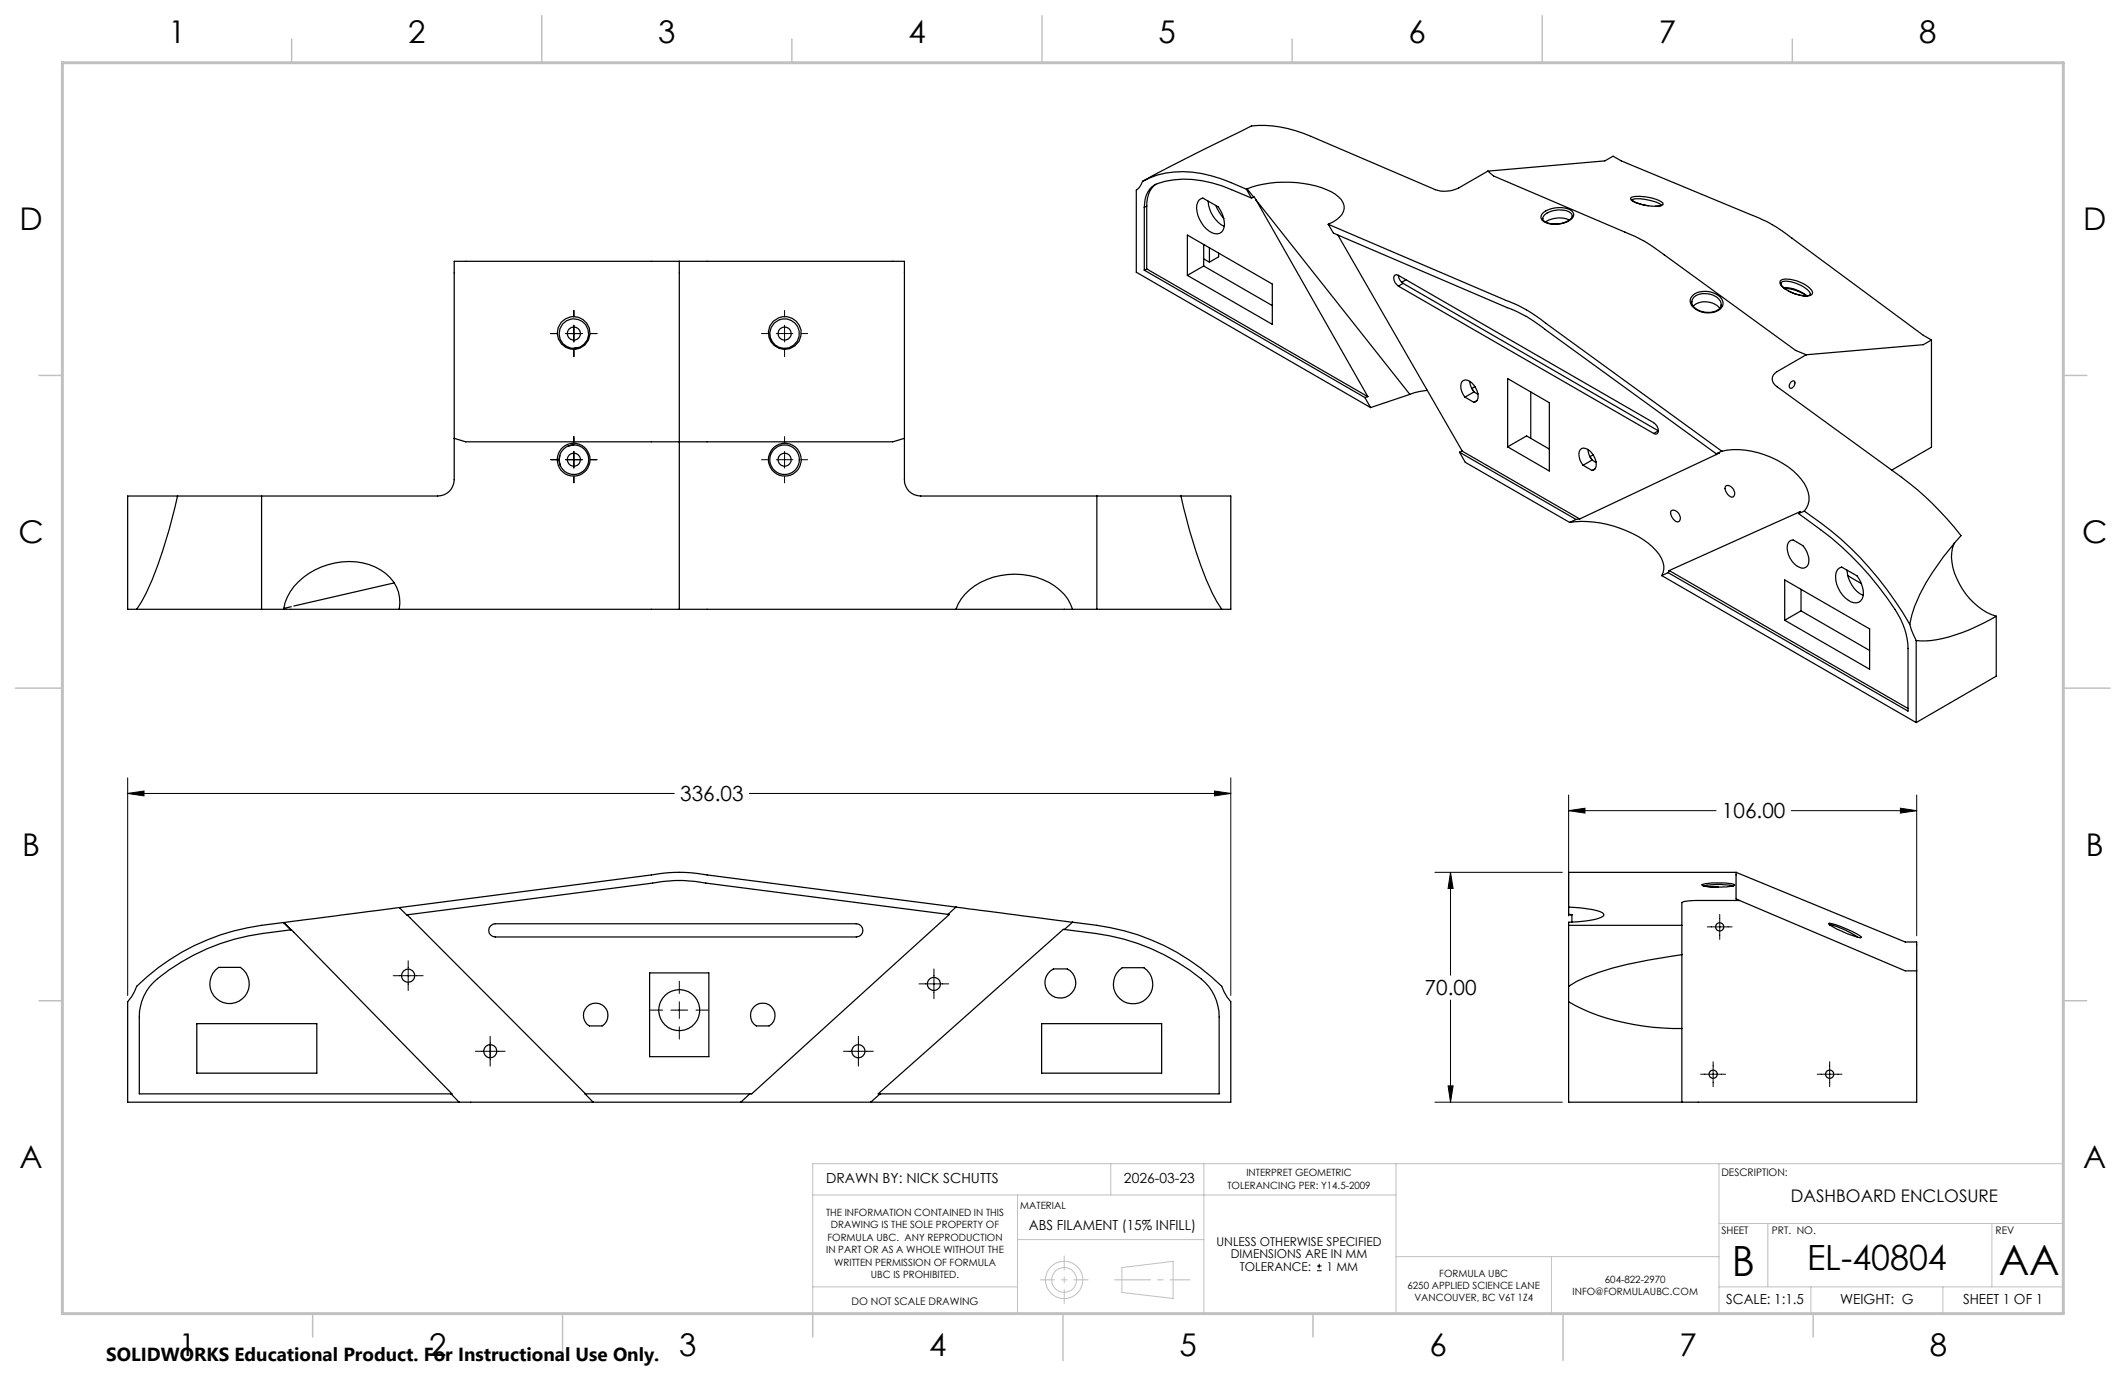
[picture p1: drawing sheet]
<svg xmlns="http://www.w3.org/2000/svg" width="432mm" height="279mm" viewBox="0 0 432 279" stroke-linecap="round" stroke-linejoin="round" font-family="sans-serif">
<g fill="none" stroke="#000" stroke-width=".25">
<path d="M232.1 36.8a18.4 18.4 0 0 1 13.9-1.1l2 .6 5.2 2.1M232.1 36.8l-.8 1.4-.5 .4v16.7l47.6 27.5M234.7 37.4a4.8 4.8 0 0 0-1.8 4.4M253.2 38.4l1 1.8M253.3 38.3a23.1 23.1 0 0 1 17.1 .6 3.9 3.9 0 0 1 2.6 3.4 4.6 4.6 0 0 1-3.2 3.2M253.3 38.3l-.1 .1M253.3 38.3l1.3 1.7M302.2 34.7l1.2 1 27.6 11.9a27.3 27.3 0 0 1 7 4.2l26.7 19.4 2.2 .8M302.2 34.7l-5.9 3.5a6.4 6.4 0 0 1-4.8 .3l-25.2-10.8a24.1 24.1 0 0 0-12.1-2.1l-15.6 7.7-6.5 3.5M302.2 34.7l23.8-2 1.6-1 1.7 1 26.7 11a28.8 28.8 0 0 1 8 4.7l26.6 19.7 1.7 .9M138 53.1h45.7v44.3a3.3 3.3 0 0 0 3.3 3.3h35.8M138 53.1h-45.7v44.3a3.3 3.3 0 0 1-3.4 3.3h-35.8"/>
<path d="M138 53.1v70.6M232.4 42.1v12.8M232.4 54.9l44.8 25.8M232.9 54.6l44.9 25.9M232.9 41.8v12.8M232.9 54.6l-.5 .3M232.9 41.8l-.5 .3M241.2 47.7l17.2 10v8.2l-17.2-10zM243.5 40.7l.8-.5 3.1 1.8a5.1 5.1 0 0 1 1 4.7 1.82 1.82 0 0 1-2.8 .2 6.2 6.2 0 0 1-2.5-5.2zM244.5 52.6l1.1 .6M244.5 54l-3.3 1.9M244.5 54l13.9 8.1"/>
<path d="M244.5 49.6v4.4M245.4 40.9a6.1 6.1 0 0 0 3.3 5.1M245.6 50.3v2.9M246.9 41.7l.8 1.5 .9 1.2M247.5 51.4v.7l-1.9 1.1M254.2 40.2a37.7 37.7 0 0 0-10.1-3.5 16.9 16.9 0 0 0-9.6 .9 5 5 0 0 0-2.1 4.5M254.6 40h.1l.4 .6M254.6 40l-.4 .2M255.1 40.6l31.2 39.5M255.1 40.6l22.7 39.9M269.8 45.5l36.2 15.5a27.5 27.5 0 0 1 8 4.7l35.7 25.9M269.8 45.5l1 1.8 35.3 15.2a25.1 25.1 0 0 1 7.7 4.4l34.8 25.2"/>
<path d="M271.7 47.7l25.3 43.9M284 55.9l-.3-.1h-.3a1.59 1.59 0 0 0 .6 2.3M284 55.9l51.9 29.9a1.59 1.59 0 0 1 .6 2.3l-.3 .1-.3-.2M284 55.9a2.11 2.11 0 0 0 1 1.6M284 58.1l51.9 29.9M285 57.5l51.8 30-.9 .5M285 57.5l-1 .6M285.6 56.8l-.9 .5M313.3 43.4a5.3 5.3 0 0 1 6-.5 1.19 1.19 0 0 1-.6 1.9 5.3 5.3 0 0 1-5.4 0 .98 .98 0 0 1 0-1.4zM318.7 44.7a4.9 4.9 0 0 0-4.8 .4M319.3 43.9a2 2 0 0 1-1.7 1.3 4.3 4.3 0 0 1-4.2-.5l-.1-.3a1.49 1.49 0 0 1 1.3-1.3 4.8 4.8 0 0 1 4.5 .2l.2 .6M331.4 40a8.6 8.6 0 0 1 6.3 1.2l.1 .3a4.7 4.7 0 0 1-3.4 .2l-2.7-.8-.4-.3-.1-.3z"/>
<path d="M331.4 40.6a3.5 3.5 0 0 1 2.8-.1l1.9 .5a2 2 0 0 1 1.3 .7l-1.2 .2M331.4 40.6l.9 .5M331.4 40.6v.1M332.5 41.2l2.3 .6M343.9 59.9a4.3 4.3 0 0 1 5.9 1.1 1.94 1.94 0 0 1-1.8 2.4 4.2 4.2 0 0 1-4.6-1.7 1.47 1.47 0 0 1 .5-1.8zM361.6 57a3.5 3.5 0 0 1 3.3 0 5.1 5.1 0 0 1 3.3 2.4l-.2 .4a4.3 4.3 0 0 1-3.6-.2 4.8 4.8 0 0 1-2.9-2.1zM361.7 57.6l.4 .7 .4 .3M361.7 57.6l.1-.2a3.1 3.1 0 0 1 2.9 .1 4.9 4.9 0 0 1 3 2.2l-.1 .2a5.3 5.3 0 0 1-4.3-.8M362.3 58.5a6.7 6.7 0 0 1 4.8 1.6M362.4 58.6a7.5 7.5 0 0 1 4.5 1.5M117.5 70.6l-.9 .1M289.9 79.3l-2.6 .4-1 .4"/>
<path d="M298.5 77.4a3.8 3.8 0 0 0 .9 2.2M299.4 79.6l-1.9 1M299.4 79.6l.8 .4M299.6 78.5l-.7 .4 .5 .7M300.1 79.9l-.1 .1M306.2 76.9l8.5 4.9v13.8l-8.5-4.9zM310.9 79.6v9.4M343.6 61.2a2.12 2.12 0 0 0 1.8 2 3.5 3.5 0 0 0 4.1-.9 1.76 1.76 0 0 0-1.2-2.2 3.7 3.7 0 0 0-4.4 .4l-.3 .8M343.9 62.2a3.9 3.9 0 0 1 5.4 .4M363.7 77.6l.7-.2a.97 .97 0 0 1-.8 1.4 .85 .85 0 0 1 .1-1.2zM366.4 60v.1M366.9 72l-6 3.5a1.69 1.69 0 0 0-1 1.5 1.69 1.69 0 0 0 1 1.5l25.3 18.4a62.3 62.3 0 0 1 12.1 11.9 49.5 49.5 0 0 0-9.4 14.3l-1 3.7"/>
<path d="M392.3 69l-1.7 1-23.7 2M392.3 69v21.8l-8.1 4.7M92.3 89l2.3 .7h86.7l2.4-.7M113.7 92.5l-.1 .8 .2 1.3M116.6 90.3l-1.2 .3M277.2 80.7l1.2 2.1M277.8 80.5l-.6 .2M286.3 80.1l-7.9 2.7M296.4 91.8l23.7 13.7M296.4 91.8l1.2 2.1 21.2 12.2M297 91.6l23.9 13.8M297 91.6l-.6 .2"/>
<path d="M297.5 80.6a2.88 2.88 0 0 1-.6-3.1 1.08 1.08 0 0 1 1.5-.1 3.4 3.4 0 0 1 1.6 3.9l-.6 .4M297.5 80.6l1.9 1.1M300 81.4l-.6 .3M306.2 90.7l3.9-2.2 4.6 2.7M321.5 94.5a3 3 0 0 1-.6-3.1 1.57 1.57 0 0 1 2.4 .6 3.1 3.1 0 0 1 .7 3.1l-.6 .4M321.5 94.5l1.9 1M322.5 91.3a3.8 3.8 0 0 0 .9 2.1M323.4 93.4l-1.9 1.1M323.4 93.4l.8 .5M323.6 92.4l-.7 .3 .5 .8M324 95.2l-.6 .3M324.2 93.7l-.2 .1"/>
<path d="M348.6 92.1l.6-.1-28.3 13.4M349.7 91.6a17.7 17.7 0 0 1 16.1 5.7 5.3 5.3 0 0 1 1.1 5.8l-.4 .7M349.7 91.6l-1.1 .5M350.4 98.7a1.33 1.33 0 0 1 1.9 1.3 .74 .74 0 0 1-.5 1 1.98 1.98 0 0 1-1.4-2.3zM36.1 100.7h-10.2v23h1.9M53.1 100.7h-17a96.9 96.9 0 0 1-6.4 19.7l-1.9 3.3M53.1 100.7v23M80.1 118.4l-20.4 4.6M222.8 100.7h17.1a96.9 96.9 0 0 0 6.3 19.7l1.9 3.3M222.8 100.7v23M239.8 100.7h10.2v23h-1.9M318.8 106.1a22.1 22.1 0 0 1 16.8 5 5.9 5.9 0 0 1 2.3 4.5l-.4 1.3"/>
<path d="M320.1 105.5l-1.3 .6M320.9 105.4l-.8 .1M337.5 116.9l51.7 29.8M338.8 116.3l-1.3 .6M339 115.9l-.2 .4M339 115.9l48.5 28M339.4 103.8a1.34 1.34 0 0 1 1.9 1.2 .67 .67 0 0 1-.3 .9 .67 .67 0 0 1-.9-.2l-.5-.7a1.21 1.21 0 0 1-.2-1.2zM362.5 117.8l17.2 9.9v8.2l-17.2-10zM363.4 110l.8-.4 2 1.2a4 4 0 0 1 .9 4.1 1.22 1.22 0 0 1-1.7 .3 4.4 4.4 0 0 1-2.3-4.9zM365.3 104.3a65.9 65.9 0 0 1 20.2 20.4 14 14 0 0 1 2 7v12.7l-48.7-28.1M365.3 104.3l.3-.4-26.6 12M365.8 119.7v4.3"/>
<path d="M366.5 103.8a66.9 66.9 0 0 1 21.4 23M366.5 103.8l-1.2 .5M373.2 115.6l.9-.5 3.1 1.8a5.2 5.2 0 0 1 1 4.8 1.81 1.81 0 0 1-2.8 .1 5.7 5.7 0 0 1-2.4-5.7zM375.1 115.8a6.1 6.1 0 0 0 3.3 5.1M375.3 116.9l2.7 1.6M397 110.2a8.2 8.2 0 0 0 .4 7.2 13.6 13.6 0 0 0 8 7.7M27.8 123.7h25.3M53.1 123.7h84.9M57.6 123.5a11.1 11.1 0 0 1 6.4-7.8 13.6 13.6 0 0 1 14.4 .8 7.4 7.4 0 0 1 2.7 7.2M57.6 123.5v.2M59.2 123.2l-1.6 .3M138 123.7h84.8"/>
<path d="M194.2 123.7a11 11 0 0 1 7.6-6.5 14.8 14.8 0 0 1 13.4 2.6 8.1 8.1 0 0 1 2.6 3.9M222.8 123.7h25.3M365.8 124l-3.3 1.9M365.8 124l13.9 8.1M387.9 126.8l.3 1 1 2.3M389.2 130.1v16.6M405.4 125.1a34.3 34.3 0 0 1-14.3 5h-1.9M405.4 125.1v12.2l-16.2 9.4M345.7 179.6a16.2 16.2 0 0 1 6.6 0v.1a11.1 11.1 0 0 1-5.4 .3l-1-.2-.2-.1zM345.9 179.8l2.9 .3M346.1 179.9a13 13 0 0 1 5.9 .1M352.1 179.8l-.7 .2"/>
<path d="M352.6 177.1l34.4 14.2h2.3v32.5h-47.7M352.6 177.1v5.4l.7 .3M352.6 177.1h-34v8.7h.7M31.2 199.5a42.2 42.2 0 0 1 22.1-10l5.9-.7 32.6 33.3h-63.5v-15.6a9.8 9.8 0 0 1 2.9-7zM43.8 197l.6-.6h4.4a4 4 0 0 1 1 5.8 4 4 0 0 1-5.8 .6 4 4 0 0 1-.2-5.8zM57.6 187.3a49.1 49.1 0 0 0-20.7 6.1 44.5 44.5 0 0 0-9.1 6.9l-1.1 2.1-.8 1v20.4h94.6M57.6 187.3l1.5 1.5M57.6 187.3h.1M57.6 187.3l1.6 1.5M81.1 184.3l1.5 1.5 49.9-6.5a28 28 0 0 1 10.9 0l49.1 6.4M81.1 184.3l-23.5 3M82.7 185.8l36.2 36.3"/>
<path d="M99.7 188l.4-.3 .5-.1h73.3a1.34 1.34 0 0 1 1.4 1.3 1.34 1.34 0 0 1-1.4 1.4h-73.3a1.3 1.3 0 0 1-1.3-.9 1.3 1.3 0 0 1 .4-1.4zM131.9 197.6h12.1v17h-12.1zM192.5 185.7h.3l-40.1 36.4h-.4M194.2 184.2l-50.6-6.5a30.6 30.6 0 0 0-11.3 0l-51.2 6.6M194.2 184.2l23.6 3.1M194.2 184.2l-1.7 1.5M213.4 197.1l.6-.4h2.8a3.1 3.1 0 0 1 1.1 4.6 3.1 3.1 0 0 1-4.6 .5 3.1 3.1 0 0 1 .1-4.7zM216.2 188.7a56.2 56.2 0 0 1 17.7 4 35.1 35.1 0 0 1 11.6 7.6 9.9 9.9 0 0 1 2.1 6.2v15.6h-68.8M216.2 188.7h-.2l-37.6 33.4h.4M217.8 187.3a50 50 0 0 1 21.2 6.1 44.5 44.5 0 0 1 9.1 6.9l1.1 2.1 .8 1v20.4h-73.2M217.8 187.3l-1.6 1.4M227.3 197l.6-.5h4.4a4 4 0 0 1 1 5.7 4 4 0 0 1-5.8 .6 4 4 0 0 1-.2-5.8z"/>
<path d="M318.6 187.9v12.4M318.6 184.2a21.2 21.2 0 0 1 6.9 1.1l.3 .4a2.99 2.99 0 0 1-2.4 1.1l-4.8 .5v.6M318.6 185.7h.7v1.5M318.6 187.9h23M341.6 193.9a80.1 80.1 0 0 0-19.7 4.6l-1.7 .8-1.6 1M341.6 193.9v14.9M341.6 187.9v6M353.3 182.8h-8.4a7.8 7.8 0 0 0-3.3 .5v4.6M353.3 182.8l33.7 14.3h2.3M371.4 187.5a7.5 7.5 0 0 1 3.6 1.1 6.4 6.4 0 0 1 3 1.8 16.4 16.4 0 0 1-6.6-2.9zM371.6 187.7v.1M371.6 187.8a14.9 14.9 0 0 1 5.7 2.5"/>
<path d="M40 207.9h24.3v10h-24.3zM99.6 212.1v2.7M119.2 204.4a2.5 2.5 0 0 1 3.8 .2 2.5 2.5 0 0 1-.7 3.7h-2.6a2.49 2.49 0 0 1-.5-3.9zM153.2 204.4a2.49 2.49 0 0 1 3.7 .3 2.49 2.49 0 0 1-.7 3.6h-2.6a2.52 2.52 0 0 1-.4-3.9zM211.6 207.9h24.3v10h-24.3zM318.6 200.3v3.1M318.6 203.4a45.3 45.3 0 0 0 23 5.4M318.6 203.4v20.4h23M341.6 208.8v15M91.6 222.1l1.6 1.7M120.5 223.8h30M150.5 223.8h26.3"/>
<path d="M152.3 222.1h-33.5l1.7 1.7M152.3 222.1l-1.8 1.7M178.8 222.1l-2 1.7"/>
<circle cx="116.5" cy="67.6" r="3.3"/>
<circle cx="116.5" cy="67.7" r="3"/>
<circle cx="116.6" cy="67.7" r="1.33"/>
<circle cx="159.4" cy="67.7" r="1.33"/>
<circle cx="159.4" cy="67.7" r="3"/>
<circle cx="159.4" cy="67.6" r="3.3"/>
<circle cx="116.5" cy="93.3" r="3.3"/>
<circle cx="116.6" cy="93.3" r="3"/>
<circle cx="116.6" cy="93.3" r="1.33"/>
<circle cx="159.3" cy="93.3" r="3"/>
<circle cx="159.4" cy="93.3" r="1.34"/>
<circle cx="159.4" cy="93.3" r="3.3"/>
<circle cx="82.9" cy="198.1" r="1.34"/>
<circle cx="189.7" cy="199.8" r="1.32"/>
<circle cx="349.3" cy="188.2" r=".83"/>
<circle cx="99.6" cy="213.5" r="1.33"/>
<circle cx="138" cy="205.1" r="4.2"/>
<circle cx="174.3" cy="213.5" r="1.33"/>
<circle cx="347.9" cy="218.1" r=".84"/>
<circle cx="371.6" cy="218.1" r=".83"/>
</g>
<g fill="none" stroke="#000" stroke-width=".2">
<path d="M111.9 67.7h1.3M114.9 67.7h3.4M116.6 63v1.3M116.6 66v3.4M116.6 71.1v1.3M119.9 67.7h1.3M154.7 67.7h1.3M157.7 67.7h3.3M159.3 63v1.3M159.3 66v3.4M159.3 71.1v1.3M162.7 67.7h1.3"/>
<path d="M111.9 93.3h1.3M114.9 93.3h3.4M116.6 88.7v1.3M116.6 91.7v3.3M116.6 96.7v1.3M119.9 93.3h1.3M154.7 93.3h1.3M157.7 93.3h3.3M159.3 88.7v1.3M159.3 91.7v3.3M159.3 96.7v1.3M162.7 93.3h1.3"/>
<path d="M25.9 157.9v44.2M250 157.9v44.2M25.9 161.1l3.3-.5v1zM25.9 161.1h111M152.2 161.1h97.8M246.7 160.6l3.3 .5-3.3 .5zM291.4 177.1h25.9M294.6 177.1l.5 3.3h-1zM294.6 177.1v20.9M318.6 164.6l3.3-.5v1zM318.6 161.4v24.6M318.6 164.6h29.9"/>
<path d="M363.8 164.6h25.5M386 164.1l3.3 .5-3.3 .5zM389.3 161.4v28.6M79.9 198.1h6M82.9 195.1v6.1M138 199.2v2.5M186.7 199.8h6M189.7 196.7v6.1M346.7 188.2h5.1M349.3 185.7v5M96.6 213.5h6M99.6 210.4v6.1"/>
<path d="M132.1 205.1h2.5M136.3 205.1h3.4M138 203.4v3.4M138 208.5v2.5M141.4 205.1h2.4M171.3 213.5h6.1M174.3 210.4v6.1M294.6 203.1v20.7M345.4 218.1h5.1M347.9 215.6v5.1M369.1 218.1h5M371.6 215.6v5.1"/>
<path d="M291.4 223.8h25.9M294.1 220.5h1l-.5 3.3zM267.5 258h.9M267.5 257.1h.9M267.9 256.6v1"/>
</g>
<g fill="none" stroke="#c0c0c0" stroke-width=".2">
<path d="M419.1 216.8v49.9h-240M225.6 236.3v6.3M244.5 236.3v30.4M283.5 236.3v30.4M349.1 236.3v30.4M419.1 236.3h-254v30.4M165.1 242.6h118.4M206.7 251.7h37.8M206.7 242.6v24.1M227.9 257.4l10.4-1.3v7.6l-10.4-1.3zM283.5 255.2h65.6M315.1 255.2v11.5"/>
<path d="M349.1 248.4h70M359.1 248.4v12.9M404.6 248.4v12.9M165.1 261.3h41.6M349.1 261.3h70M367.8 261.3v5.4M394.6 261.3v5.4"/>
<circle cx="216.1" cy="259.9" r="3.8"/>
<circle cx="216.1" cy="259.9" r="2.52"/>
</g>
<path d="M211.2 259.9h9.9M216.1 255v9.8" fill="none" stroke="#c0c0c0" stroke-width=".2" stroke-dasharray="15.2 1.3 1.3 1.3" stroke-dashoffset="12.2" stroke-linecap="butt"/>
<path d="M226.3 259.9h15.4" fill="none" stroke="#c0c0c0" stroke-width=".2" stroke-dasharray="15.2 1.3 1.3 1.3" stroke-dashoffset="7.7" stroke-linecap="butt"/>
<g fill="none" stroke="#c0c0c0" stroke-width=".3">
<path d="M59.2 7.9v4.8M110 3.2v9.5M160.8 7.9v4.8M211.6 3.2v9.5M262.4 7.9v4.8M313.2 3.2v9.5M364 7.9v4.8M7.9 76.2h4.8M419.1 76.2h4.7M3.1 139.7h9.6M419.1 139.7h9.5M7.9 203.2h4.8"/>
<path d="M419.1 203.2h4.7M63.5 266.7v4.8M114.3 266.7v9.6M165.1 266.7v4.8M215.9 266.7v9.6M266.7 266.7v4.8M317.5 266.7v9.6M368.3 266.7v4.8"/>
</g>
<path d="M12.7 12.7h406.4v254h-406.4z" fill="none" stroke="#c0c0c0" stroke-width=".6"/>
<path d="M25.9 161.1l3.3-.5v1zM246.7 160.6l3.3 .5-3.3 .5zM294.6 177.1l.5 3.3h-1zM294.1 220.5h1l-.5 3.3zM318.6 164.6l3.3-.5v1zM386 164.1l3.3 .5-3.3 .5z" fill="#000"/>
<g font-size="8.5">
<text x="351.8" y="259.2">B</text>
<text x="405.9" y="258.9">AA</text>
</g>
<text font-size="7.1" x="367" y="257.9">EL-40804</text>
<g font-size="6.3">
<text x="34.2" y="8.6">1</text>
<text x="82.9" y="8.6">2</text>
<text x="133.7" y="8.6">3</text>
<text x="184.5" y="8.6">4</text>
<text x="235.3" y="8.6">5</text>
<text x="286.1" y="8.6">6</text>
<text x="336.9" y="8.6">7</text>
<text x="389.8" y="8.6">8</text>
<text x="4" y="46.7">D</text>
<text x="423.1" y="46.7">D</text>
<text x="3.8" y="110.2">C</text>
<text x="422.9" y="110.2">C</text>
<text x="4.5" y="173.7">B</text>
<text x="423.6" y="173.7">B</text>
<text x="4" y="237.2">A</text>
<text x="423.1" y="237.2">A</text>
<text x="36.3" y="275.3">1</text>
<text x="87.1" y="275.3">2</text>
<text x="137.9" y="275.3">3</text>
<text x="188.7" y="275.3">4</text>
<text x="239.5" y="275.3">5</text>
<text x="290.3" y="275.3">6</text>
<text x="341.1" y="275.3">7</text>
<text x="391.9" y="275.3">8</text>
</g>
<g font-size="4.2">
<text x="138.1" y="162.7">336.03</text>
<text x="349.7" y="166.2">106.00</text>
<text x="289.4" y="202.1">70.00</text>
</g>
<text font-size="3.8" x="21.6" y="276.3">SOLIDWORKS Educational Product. For Instructional Use Only.</text>
<text font-size="3.5" x="363.8" y="244.1">DASHBOARD ENCLOSURE</text>
<g font-size="2.8">
<text x="167.8" y="240.2">DRAWN BY: NICK SCHUTTS</text>
<text x="228.3" y="240.2">2026-03-23</text>
<text x="208.9" y="249.8">ABS FILAMENT (15% INFILL)</text>
<text x="350.6" y="264.8">SCALE: 1:1.5</text>
<text x="373.8" y="264.8">WEIGHT: G</text>
<text x="398.7" y="264.8">SHEET 1 OF 1</text>
</g>
<g font-size="2.5">
<text x="247.1" y="253.1">UNLESS OTHERWISE SPECIFIED</text>
<text x="250" y="255.5">DIMENSIONS ARE IN MM</text>
<text x="251.8" y="258">TOLERANCE:</text>
<text x="269.4" y="258">1 MM</text>
</g>
<g font-size="2.1">
<text x="349.6" y="238.9">DESCRIPTION:</text>
<text x="349.6" y="250.5">SHEET</text>
<text x="359.9" y="250.5">PRT. NO.</text>
<text x="405.3" y="250.5">REV</text>
<text x="173" y="264.9">DO NOT SCALE DRAWING</text>
</g>
<g font-size="2">
<text x="253.2" y="238.8">INTERPRET GEOMETRIC</text>
<text x="207.2" y="245.5">MATERIAL</text>
<text x="249.3" y="241.3">TOLERANCING PER: Y14.5-2009</text>
<text x="167.8" y="246.9">THE INFORMATION CONTAINED IN THIS</text>
<text x="168.1" y="251.9">FORMULA UBC. ANY REPRODUCTION</text>
<text x="168.8" y="249.4">DRAWING IS THE SOLE PROPERTY OF</text>
<text x="167.8" y="254.5">IN PART OR AS A WHOLE WITHOUT THE</text>
<text x="169.4" y="257">WRITTEN PERMISSION OF FORMULA</text>
<text x="176.9" y="259.5">UBC IS PROHIBITED.</text>
<text x="285.9" y="261.7">6250 APPLIED SCIENCE LANE</text>
<text x="292.3" y="259.2">FORMULA UBC</text>
<text x="319.4" y="263">INFO@FORMULAUBC.COM</text>
<text x="325.9" y="260.5">604-822-2970</text>
<text x="287.3" y="264.3">VANCOUVER, BC V6T 1Z4</text>
</g>
</svg>
